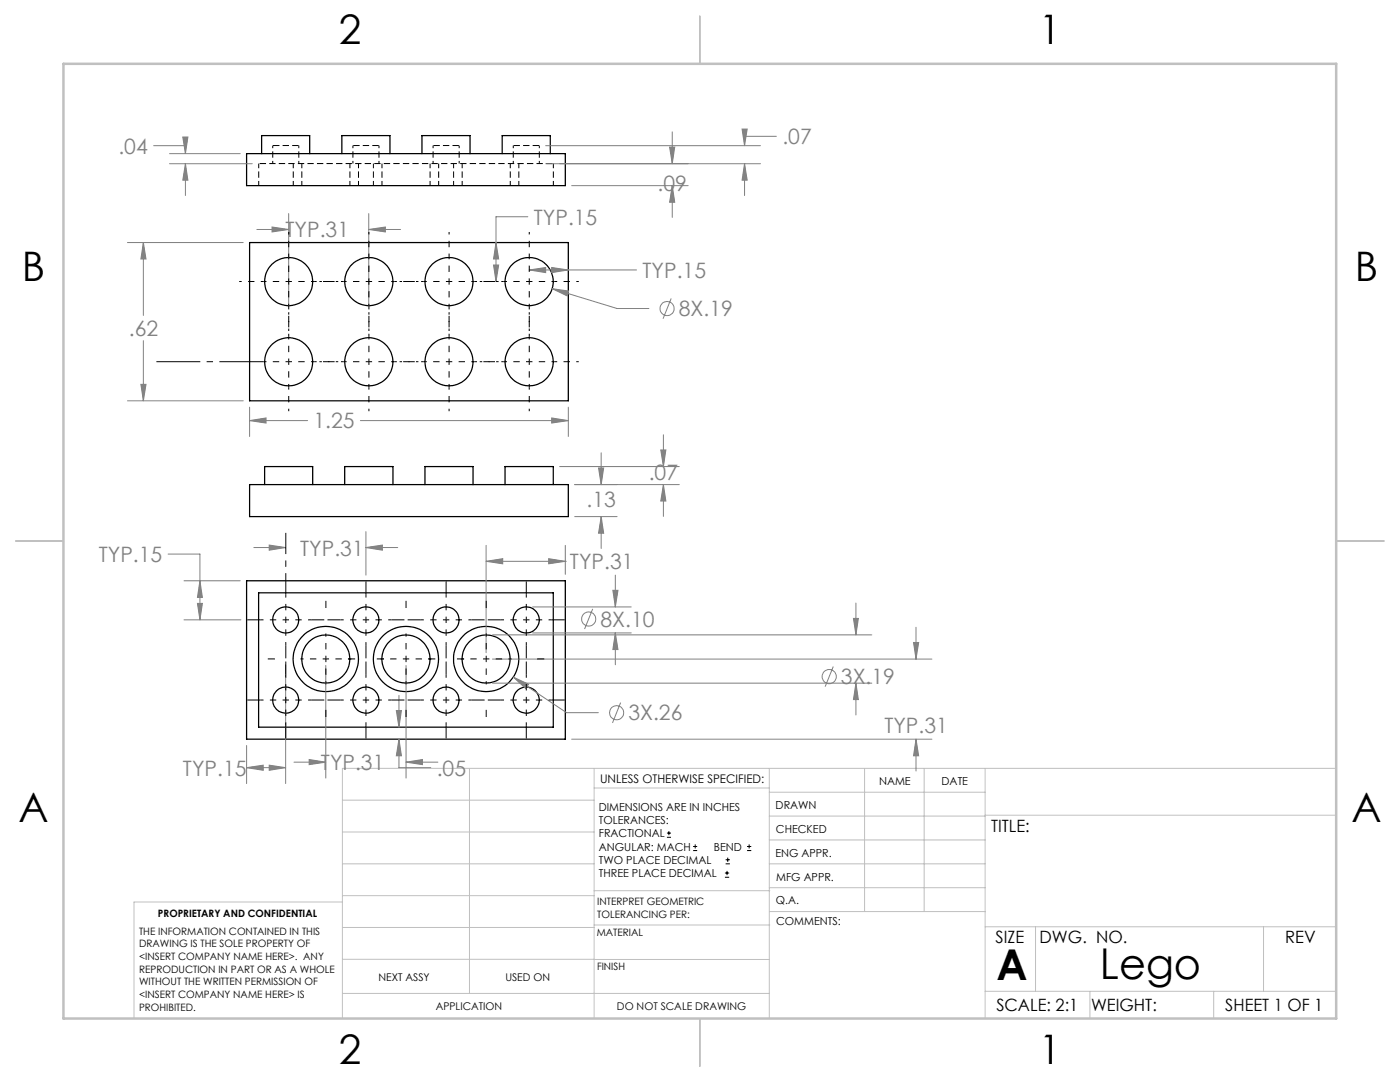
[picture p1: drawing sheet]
<svg xmlns="http://www.w3.org/2000/svg" width="279mm" height="216mm" viewBox="0 0 279 216" stroke-linecap="round" stroke-linejoin="round" font-family="sans-serif">
<g fill="none" stroke="#000" stroke-width=".25">
<path d="M49.2 30.7h63.6v6.3h-63.6zM52.2 30.7v-3.6h9.6v3.6M68.2 30.7v-3.6h9.6v3.6M84.2 30.7v-3.6h9.6v3.6M100.2 30.7v-3.6h9.6v3.6M49.8 48.4h63.6v31.6h-63.6zM49.8 96.7h63.6v6.4h-63.6zM52.8 96.7v-3.6h9.6v3.6M68.8 96.7v-3.6h9.6v3.6M84.8 96.7v-3.6h9.6v3.6M100.8 96.7v-3.6h9.6v3.6M49.2 115.9h63.6v31.6h-63.6z"/>
<path d="M51.6 118.3h58.8v26.8h-58.8z"/>
<circle cx="57.6" cy="56.2" r="4.8"/>
<circle cx="73.6" cy="56.2" r="4.8"/>
<circle cx="89.6" cy="56.2" r="4.8"/>
<circle cx="105.6" cy="56.2" r="4.8"/>
<circle cx="57.6" cy="72.2" r="4.8"/>
<circle cx="73.6" cy="72.2" r="4.8"/>
<circle cx="89.6" cy="72.2" r="4.8"/>
<circle cx="105.6" cy="72.2" r="4.8"/>
<circle cx="57" cy="139.7" r="2.61"/>
<circle cx="57" cy="123.7" r="2.6"/>
<circle cx="65" cy="131.5" r="4.8"/>
<circle cx="65" cy="131.5" r="6.5"/>
<circle cx="73" cy="139.7" r="2.6"/>
<circle cx="73" cy="123.7" r="2.59"/>
<circle cx="81" cy="131.5" r="6.5"/>
<circle cx="81" cy="131.5" r="4.8"/>
<circle cx="89" cy="139.7" r="2.61"/>
<circle cx="89" cy="123.7" r="2.6"/>
<circle cx="97" cy="131.5" r="4.8"/>
<circle cx="97" cy="131.5" r="6.5"/>
<circle cx="105" cy="139.7" r="2.61"/>
<circle cx="105" cy="123.7" r="2.6"/>
</g>
<g fill="none" stroke="#000" stroke-width=".2" stroke-dasharray="1.3 .6" stroke-dashoffset=".3" stroke-linecap="butt">
<path d="M51.6 32.6v4.4M58.5 32.6v4.4M60.2 32.6v4.4M69.8 37v-4.4M71.5 37v-4.4M74.5 32.6v4.4M76.2 32.6v4.4M85.8 37v-4.4M87.5 37v-4.4M90.5 32.6v4.4M92.2 32.6v4.4M101.8 37v-4.4"/>
<path d="M103.5 37v-4.4M110.4 32.6v4.4"/>
</g>
<path d="M51.6 32.6h58.8" fill="none" stroke="#000" stroke-width=".2" stroke-dasharray="1.3 .6" stroke-dashoffset="-.2" stroke-linecap="butt"/>
<path d="M59.6 29h-5.2M75.6 29h-5.2M91.6 29h-5.2M107.6 29h-5.2" fill="none" stroke="#000" stroke-width=".2" stroke-dasharray="1.3 .6" stroke-dashoffset="-.1" stroke-linecap="butt"/>
<path d="M54.4 29v3.6M59.6 32.6v-3.6M70.4 29v3.6M75.6 32.6v-3.6M86.4 29v3.6M91.6 32.6v-3.6M102.4 29v3.6M107.6 32.6v-3.6" fill="none" stroke="#000" stroke-width=".2" stroke-dasharray="1.3 .6" stroke-dashoffset=".7" stroke-linecap="butt"/>
<g fill="none" stroke="#808080" stroke-width=".2">
<path d="M110.2 57.6l3.3 .5-.3 1zM110.2 57.6l13 4h6.3M133.9 59.5l-1.6 4.1"/>
<circle cx="133.1" cy="61.6" r="1.41"/>
</g>
<g fill="none" stroke="#c0c0c0" stroke-width=".2">
<path d="M68.3 159.7h50.3M93.7 153.3v44.9M118.6 153.3v49.9M118.6 157.2h34.9M153.5 153.3v49.9M153.5 158.1h43.1M172.5 153.3v28.6M184.4 153.3v28.6M196.6 153.3v49.9M266.7 153.3h-198.4v49.9M68.3 178.7h50.3M68.3 172.4h50.3"/>
<path d="M68.3 166h50.3M68.3 180h-41.6v23.2M118.6 177.7h35M153.5 167.6h43.1M153.5 162.8h43.1M153.5 172.4h43.1M153.5 177.1h43.1M196.6 162.7h70.1M68.3 198.2h85.2M68.3 191.4l85.2 .1M68.3 185.1h50.3M118.6 184.6h35"/>
<path d="M153.6 181.9h43M196.6 197.8h70.1M196.6 184.9h70.1M206.7 184.9v12.9M217.5 197.8v5.4M242.2 197.8v5.4M252.2 184.9v12.9"/>
</g>
<path d="M139.7 3.2v9.5M3.1 107.9h9.6M266.7 107.9h9.5M139.7 203.2v9.6" fill="none" stroke="#c0c0c0" stroke-width=".25"/>
<path d="M12.7 12.7h254v190.5h-254z" fill="none" stroke="#c0c0c0" stroke-width=".5"/>
<path d="M110.2 57.6l3.3 .5-.3 1z" fill="#808080"/>
<path d="M105.6 53.9l3.3-.5v1zM105.6 53.9h21.4" fill="none" stroke="#808080" stroke-width=".2"/>
<path d="M105.6 53.9l3.3-.5v1z" fill="#808080"/>
<path d="M110.1 53.4l3.3 .5-3.3 .5z" fill="none" stroke="#808080" stroke-width=".2"/>
<path d="M110.1 53.4l3.3 .5-3.3 .5z" fill="#808080"/>
<path d="M98.5 52.9h1l-.5 3.3zM105.3 43.3h-6.3v12.9" fill="none" stroke="#808080" stroke-width=".2"/>
<path d="M98.5 52.9h1l-.5 3.3z" fill="#808080"/>
<path d="M99 48.4l.5 3.3h-1z" fill="none" stroke="#808080" stroke-width=".2"/>
<path d="M99 48.4l.5 3.3h-1z" fill="#808080"/>
<path d="M25.4 48.4h23.1M28.6 48.4l.5 3.3h-1zM28.6 48.4v14.5M25.4 80h23.1M28.6 68v12" fill="none" stroke="#808080" stroke-width=".2"/>
<path d="M28.6 48.4l.5 3.3h-1z" fill="#808080"/>
<path d="M28.1 76.7h1l-.5 3.3z" fill="none" stroke="#808080" stroke-width=".2"/>
<path d="M28.1 76.7h1l-.5 3.3z" fill="#808080"/>
<path d="M49.8 81.2v5.9M49.8 83.9h11.6M71.9 83.9h41.5M110.1 83.4l3.3 .5-3.3 .5zM113.4 81.2v5.9" fill="none" stroke="#808080" stroke-width=".2"/>
<path d="M110.1 83.4l3.3 .5-3.3 .5z" fill="#808080"/>
<path d="M49.8 83.9l3.3-.5v1z" fill="none" stroke="#808080" stroke-width=".2"/>
<path d="M49.8 83.9l3.3-.5v1z" fill="#808080"/>
<path d="M51.3 45.8h6.3M54.3 45.3l3.3 .5-3.3 .5zM57.6 42.6v18.4M73.6 42.6v18.4M73.6 45.8h6.3" fill="none" stroke="#808080" stroke-width=".2"/>
<path d="M54.3 45.3l3.3 .5-3.3 .5z" fill="#808080"/>
<path d="M73.6 45.8l3.3-.5v1z" fill="none" stroke="#808080" stroke-width=".2"/>
<path d="M73.6 45.8l3.3-.5v1z" fill="#808080"/>
<path d="M114.7 96.7h8.5M119.5 93.4h1l-.5 3.3zM120 90.3v6.4M114.7 103.1h8.5M120 103.1v6.3" fill="none" stroke="#808080" stroke-width=".2"/>
<g fill="none" stroke="#000" stroke-width=".2" stroke-dasharray="15.2 1.3 1.3 1.3" stroke-dashoffset="14.6" stroke-linecap="butt">
<path d="M57.6 56.2v-5.1M57.6 56.2h-5.1M57.6 56.2v5.1M57.6 56.2h5.1M73.6 56.2v-5.1M73.6 56.2h-5.1M73.6 56.2v5.1M73.6 56.2h5.1M89.6 56.2v-5.1M89.6 56.2h-5.1M89.6 56.2v5.1M89.6 56.2h5.1"/>
<path d="M105.6 56.2v-5.1M105.6 56.2h-5.1M105.6 56.2v5.1M105.6 56.2h5.1M57.6 72.2v-5.1M57.6 72.2h-5.1M57.6 72.2v5.1M57.6 72.2h5.1M73.6 72.2v-5.1M73.6 72.2h-5.1M73.6 72.2v5.1M73.6 72.2h5.1"/>
<path d="M89.6 72.2v-5.1M89.6 72.2h-5.1M89.6 72.2v5.1M89.6 72.2h5.1M105.6 72.2v-5.1M105.6 72.2h-5.1M105.6 72.2v5.1M105.6 72.2h5.1"/>
</g>
<g fill="none" stroke="#000" stroke-width=".2" stroke-dasharray="15.2 1.3 1.3 1.3" stroke-dashoffset="14.7" stroke-linecap="butt">
<path d="M52.5 56.2h-4.8M57.6 51.1v-4.8M62.7 56.2h4.8M68.5 56.2h-4.8M73.6 51.1v-4.8M78.7 56.2h4.8M84.5 56.2h-4.8M89.6 51.1v-4.8M94.7 56.2h4.8M100.5 56.2h-4.8M105.6 51.1v-4.8M110.7 56.2h4.8"/>
<path d="M57.6 61.3v4.8M57.6 67.1v-4.8M57.6 77.3v4.8M62.7 72.2h4.8M68.5 72.2h-4.8M73.6 61.3v4.8M73.6 67.1v-4.8M73.6 77.3v4.8M78.7 72.2h4.8M84.5 72.2h-4.8M89.6 67.1v-4.8M89.6 77.3v4.8"/>
<path d="M89.6 61.3v4.8M94.7 72.2h4.8M100.5 72.2h-4.8M105.6 67.1v-4.8M105.6 77.3v4.8M105.6 61.3v4.8M110.7 72.2h4.8"/>
</g>
<path d="M52.5 72.2h-21.3" fill="none" stroke="#000" stroke-width=".2" stroke-dasharray="15.2 1.3 1.3 1.3" stroke-dashoffset="6.5" stroke-linecap="butt"/>
<path d="M119.5 93.4h1l-.5 3.3z" fill="#808080"/>
<path d="M120 103.1l.5 3.3h-1z" fill="none" stroke="#808080" stroke-width=".2"/>
<path d="M120 103.1l.5 3.3h-1z" fill="#808080"/>
<path d="M111.7 93.1h23.9M114.7 96.7h20.9M132.4 96.7l.5 3.3h-1zM132.4 86.7v6.4M132.4 96.7v6.3" fill="none" stroke="#808080" stroke-width=".2"/>
<path d="M132.4 96.7l.5 3.3h-1z" fill="#808080"/>
<path d="M131.9 89.8h1l-.5 3.3z" fill="none" stroke="#808080" stroke-width=".2"/>
<path d="M131.9 89.8h1l-.5 3.3z" fill="#808080"/>
<g fill="none" stroke="#808080" stroke-width=".2">
<path d="M122.3 117.8h1l-.5 3.3zM122.8 114.8v6.3M106.3 121.1h19.7M106.3 126.3h19.7M118.3 121.5l-1.6 4M122.8 126.3v6.3"/>
<circle cx="117.5" cy="123.5" r="1.4"/>
</g>
<path d="M122.3 117.8h1l-.5 3.3z" fill="#808080"/>
<path d="M122.8 126.3l.5 3.3h-1z" fill="none" stroke="#808080" stroke-width=".2"/>
<path d="M122.8 126.3l.5 3.3h-1z" fill="#808080"/>
<g fill="none" stroke="#808080" stroke-width=".2">
<path d="M98.3 126.7h75.7M98.3 136.3h75.7M166.3 133l-1.6 4M170.3 123.4h1l-.5 3.3zM170.8 120.3v6.4M170.8 136.3v6.4"/>
<circle cx="165.5" cy="135" r="1.41"/>
</g>
<path d="M170.3 123.4h1l-.5 3.3z" fill="#808080"/>
<path d="M170.8 136.3l.5 3.3h-1z" fill="none" stroke="#808080" stroke-width=".2"/>
<path d="M170.8 136.3l.5 3.3h-1z" fill="#808080"/>
<g fill="none" stroke="#808080" stroke-width=".2">
<path d="M102.4 135.1l3.1 1.4-.6 .9zM102.4 135.1l10.7 7.1h6.3M123.9 140.2l-1.7 4.1"/>
<circle cx="123.1" cy="142.2" r="1.4"/>
</g>
<path d="M102.4 135.1l3.1 1.4-.6 .9z" fill="#808080"/>
<path d="M97 112l3.3-.5v1zM97 108.8v21.4M97 112h15.8M112.8 112h.1M112.8 108.8v5.8" fill="none" stroke="#808080" stroke-width=".2"/>
<path d="M97 112l3.3-.5v1z" fill="#808080"/>
<path d="M109.5 111.5l3.3 .5-3.3 .5z" fill="none" stroke="#808080" stroke-width=".2"/>
<path d="M109.5 111.5l3.3 .5-3.3 .5z" fill="#808080"/>
<path d="M98.3 131.5h87.7M182.3 128.2h1l-.5 3.3zM182.8 125.2v6.3M114.1 147.5h71.9M182.8 147.5v6.3" fill="none" stroke="#808080" stroke-width=".2"/>
<path d="M182.3 128.2h1l-.5 3.3z" fill="#808080"/>
<path d="M182.8 147.5l.5 3.3h-1z" fill="none" stroke="#808080" stroke-width=".2"/>
<path d="M182.8 147.5l.5 3.3h-1z" fill="#808080"/>
<path d="M33.5 110.6h6.4v13.1M36.7 115.9h11.2M36.7 123.7h11.4M39.4 120.4h1l-.5 3.3z" fill="none" stroke="#808080" stroke-width=".2"/>
<path d="M39.4 120.4h1l-.5 3.3z" fill="#808080"/>
<path d="M39.9 115.9l.5 3.3h-1z" fill="none" stroke="#808080" stroke-width=".2"/>
<path d="M39.9 115.9l.5 3.3h-1z" fill="#808080"/>
<path d="M57 132.6v23.8M49.2 153.2h.1M49.2 148.8v7.6M49.2 153.2h7.8M53.7 152.7l3.3 .5-3.3 .5z" fill="none" stroke="#808080" stroke-width=".2"/>
<path d="M53.7 152.7l3.3 .5-3.3 .5z" fill="#808080"/>
<path d="M49.2 153.2l3.3-.5v1z" fill="none" stroke="#808080" stroke-width=".2"/>
<path d="M49.2 153.2l3.3-.5v1z" fill="#808080"/>
<path d="M79.6 138.7v6.4M79.1 141.8h1l-.5 3.3zM79.6 147.5v5.7h6.4" fill="none" stroke="#808080" stroke-width=".2"/>
<path d="M79.1 141.8h1l-.5 3.3z" fill="#808080"/>
<path d="M79.6 147.5l.5 3.3h-1z" fill="none" stroke="#808080" stroke-width=".2"/>
<path d="M79.6 147.5l.5 3.3h-1z" fill="#808080"/>
<path d="M50.7 109.3h6.3M53.7 108.8l3.3 .5-3.3 .5zM73 106.1v8.7M73 109.3h6.4" fill="none" stroke="#808080" stroke-width=".2"/>
<path d="M53.7 108.8l3.3 .5-3.3 .5z" fill="#808080"/>
<path d="M73 109.3l3.3-.5v1z" fill="none" stroke="#808080" stroke-width=".2"/>
<path d="M73 109.3l3.3-.5v1z" fill="#808080"/>
<path d="M65 132.8v22.5M81 132.8v22.5M58.7 152.1h6.3M61.7 151.6l3.3 .5-3.3 .5zM81 152.1h6.4" fill="none" stroke="#808080" stroke-width=".2"/>
<path d="M61.7 151.6l3.3 .5-3.3 .5z" fill="#808080"/>
<path d="M81 152.1l3.3-.5v1z" fill="none" stroke="#808080" stroke-width=".2"/>
<path d="M81 152.1l3.3-.5v1z" fill="#808080"/>
<path d="M111.7 32.7h25.6M114.1 37h23.2M133.6 29.4h1.1l-.5 3.3zM134.2 26.3v6.4M134.2 37v6.4" fill="none" stroke="#808080" stroke-width=".2"/>
<g fill="none" stroke="#000" stroke-width=".2" stroke-dasharray="15.2 1.3 1.3 1.3" stroke-dashoffset="14.6" stroke-linecap="butt">
<path d="M57 123.7v-5.1M57 123.7h-5M57 123.7v5.1M57 123.7h5.1M57 139.7v-5.1M57 139.7h-5M57 139.7v5.1M57 139.7h5.1M65 131.5v-5.1M65 131.5h-5M65 131.5v5.1M65 131.5h5.1"/>
<path d="M73 123.7v-5.1M73 123.7h-5M73 123.7v5.1M73 123.7h5.1M73 139.7v-5.1M73 139.7h-5M73 139.7v5.1M73 139.7h5.1M81 131.5v-5.1M81 131.5h-5M81 131.5v5.1M81 131.5h5.1"/>
<path d="M89 139.7v-5.1M89 139.7h-5M89 139.7v5.1M89 139.7h5.1M89 123.7v-5.1M89 123.7h-5M89 123.7v5.1M89 123.7h5.1M97 131.5v-5.1M97 131.5h-5M97 131.5v5.1M97 131.5h5.1"/>
<path d="M105 139.7v-5.1M105 139.7h-5M105 139.7v5.1M105 139.7h5.1M105 123.7v-5.1M105 123.7h-5M105 123.7v5.1M105 123.7h5.1"/>
</g>
<g fill="none" stroke="#000" stroke-width=".2" stroke-dasharray="15.2 1.3 1.3 1.3" stroke-linecap="butt">
<path d="M73 118.6v-2.6M89 118.6v-2.6M105 118.6v-2.6M52 123.7h-2.6M52 139.7h-2.6M54.9 131.5h-1.5M57 128.8v2.6M57 134.6v-2.6M62.1 123.7h2.6M62.1 139.7h2.6M65 121.3v-1.4M68 123.7h-2.6"/>
<path d="M68 139.7h-2.6M70.9 131.5h-1.5M73 128.8v2.6M73 134.6v-2.6M75.2 131.5h1.4M78.1 123.7h2.6M78.1 139.7h2.6M81 121.3v-1.4M84 139.7h-2.6M84 123.7h-2.6M86.9 131.5h-1.5M89 134.6v-2.6"/>
<path d="M89 128.8v2.6M91.2 131.5h1.4M94.1 139.7h2.6M94.1 123.7h2.6M97 121.3v-1.4M100 139.7h-2.6M100 123.7h-2.6M105 134.6v-2.6M105 128.8v2.6M107.2 131.5h1.4M110.1 139.7h2.6M110.1 123.7h2.6"/>
<path d="M57 144.8v2.6M65 141.6v1.5M73 144.8v2.6M81 141.6v1.5M89 144.8v2.6M97 141.6v1.5M105 144.8v2.6"/>
</g>
<path d="M57 118.6v-12.3" fill="none" stroke="#000" stroke-width=".2" stroke-dasharray="15.2 1.3 1.3 1.3" stroke-dashoffset="11" stroke-linecap="butt"/>
<path d="M133.6 29.4h1.1l-.5 3.3z" fill="#808080"/>
<path d="M134.2 37l.5 3.4h-1.1z" fill="none" stroke="#808080" stroke-width=".2"/>
<path d="M134.2 37l.5 3.4h-1.1z" fill="#808080"/>
<path d="M108.9 32.7h42.9M108.9 29.1h42.9M148.6 32.7l.5 3.2h-1zM148.6 32.7v6.3M154.9 27.2h-6.3v1.9" fill="none" stroke="#808080" stroke-width=".2"/>
<path d="M148.6 32.7l.5 3.2h-1z" fill="#808080"/>
<path d="M148.1 25.8h1l-.5 3.3z" fill="none" stroke="#808080" stroke-width=".2"/>
<path d="M148.1 25.8h1l-.5 3.3z" fill="#808080"/>
<path d="M30.7 29.1h6.3v1.6M33.8 32.7h16.5M33.8 30.7h14.1M37 32.7l.5 3.2h-1zM37 32.7v6.3" fill="none" stroke="#808080" stroke-width=".2"/>
<path d="M37 32.7l.5 3.2h-1z" fill="#808080"/>
<path d="M36.5 27.3h1l-.5 3.4z" fill="none" stroke="#808080" stroke-width=".2"/>
<path d="M36.5 27.3h1l-.5 3.4z" fill="#808080"/>
<g fill="none" stroke="#000" stroke-width=".2">
<path d="M133.1 167.1h.8M133.1 166.2h.8M133.5 165.8v.9M138.3 169.7h.8M138.3 168.9h.8M138.7 168.5v.8M144.7 175h.8M144.7 174.2h.8M144.8 172.4h.9M144.8 171.6h.9M145.1 173.8v.8M145.2 171.1v.9"/>
<path d="M149.1 169.7h.8M149.1 168.9h.8M149.5 168.5v.8"/>
</g>
<g font-size="8.5">
<text x="198.9" y="195.5">A</text>
<text x="219.5" y="195.4">Lego</text>
</g>
<g font-size="8.1">
<text x="67.6" y="8.9">2</text>
<text x="207.3" y="8.9">1</text>
<text x="4.4" y="56.1">B</text>
<text x="270.4" y="56.1">B</text>
<text x="3.7" y="164.1">A</text>
<text x="269.7" y="164.1">A</text>
<text x="67.6" y="212.4">2</text>
<text x="207.3" y="212.4">1</text>
</g>
<g font-size="4.2" fill="#808080">
<text x="156.1" y="28.8">.07</text>
<text x="23.6" y="30.7">.04</text>
<text x="131.2" y="38.1">.09</text>
<text x="57" y="47.4">TYP.31</text>
<text x="106.5" y="44.8">TYP.15</text>
<text x="128.2" y="55.5">TYP.15</text>
<text x="135.5" y="63.1">8X.19</text>
<text x="25.7" y="67">.62</text>
<text x="62.6" y="85.5">1.25</text>
<text x="129.5" y="95.9">.07</text>
<text x="117.1" y="101.2">.13</text>
<text x="19.7" y="112.1">TYP.15</text>
<text x="59.9" y="110.9">TYP.31</text>
<text x="113.8" y="113.6">TYP.31</text>
<text x="119.8" y="125.1">8X.10</text>
<text x="167.8" y="136.5">3X.19</text>
<text x="125.4" y="143.8">3X.26</text>
<text x="176.5" y="146.3">TYP.31</text>
<text x="36.5" y="154.8">TYP.15</text>
<text x="64.1" y="153.7">TYP.31</text>
<text x="87.2" y="154.8">.05</text>
</g>
<g font-size="3.4">
<text x="197.8" y="166">TITLE:</text>
<text x="198.7" y="188.1">SIZE</text>
<text x="207.5" y="188.1">DWG. NO.</text>
<text x="256.5" y="188.2">REV</text>
<text x="198.8" y="201.7">SCALE: 2:1</text>
<text x="217.7" y="201.8">WEIGHT:</text>
<text x="244.5" y="201.7">SHEET 1 OF 1</text>
</g>
<text font-size="2.4" x="119.8" y="156.2">UNLESS OTHERWISE SPECIFIED:</text>
<g font-size="2.2">
<text x="119.5" y="161.8">DIMENSIONS ARE IN INCHES</text>
<text x="154.8" y="161.4">DRAWN</text>
<text x="175.4" y="156.6">NAME</text>
<text x="187.9" y="156.7">DATE</text>
<text x="119.5" y="164.4">TOLERANCES:</text>
<text x="119.5" y="167.1">FRACTIONAL</text>
<text x="154.9" y="166.3">CHECKED</text>
<text x="119.5" y="169.7">ANGULAR: MACH</text>
<text x="119.5" y="172.4">TWO PLACE DECIMAL</text>
<text x="142.5" y="169.7">BEND</text>
<text x="154.8" y="170.9">ENG APPR.</text>
<text x="119.5" y="175">THREE PLACE DECIMAL</text>
<text x="154.9" y="175.7">MFG APPR.</text>
<text x="154.9" y="180.4">Q.A.</text>
<text x="154.9" y="184.6">COMMENTS:</text>
</g>
<g font-size="2.1">
<text x="75.5" y="195.7">NEXT ASSY</text>
<text x="100.9" y="195.7">USED ON</text>
<text x="86.9" y="201.5">APPLICATION</text>
<text x="123.1" y="201.6">DO NOT SCALE DRAWING</text>
</g>
<g font-size="2">
<text x="31.5" y="182.9">PROPRIETARY AND CONFIDENTIAL</text>
<text x="119.2" y="180.6">INTERPRET GEOMETRIC</text>
<text x="119.2" y="183.1">TOLERANCING PER:</text>
<text x="27.8" y="186.5">THE INFORMATION CONTAINED IN THIS</text>
<text x="27.8" y="189">DRAWING IS THE SOLE PROPERTY OF</text>
<text x="27.8" y="191.6">&lt;INSERT COMPANY NAME HERE&gt;. ANY</text>
<text x="119.1" y="186.7">MATERIAL</text>
<text x="27.8" y="194.1">REPRODUCTION IN PART OR AS A WHOLE</text>
<text x="27.8" y="196.6">WITHOUT THE WRITTEN PERMISSION OF</text>
<text x="119.1" y="193.5">FINISH</text>
<text x="27.8" y="199.1">&lt;INSERT COMPANY NAME HERE&gt; IS</text>
<text x="27.8" y="201.7">PROHIBITED.</text>
</g>
</svg>
